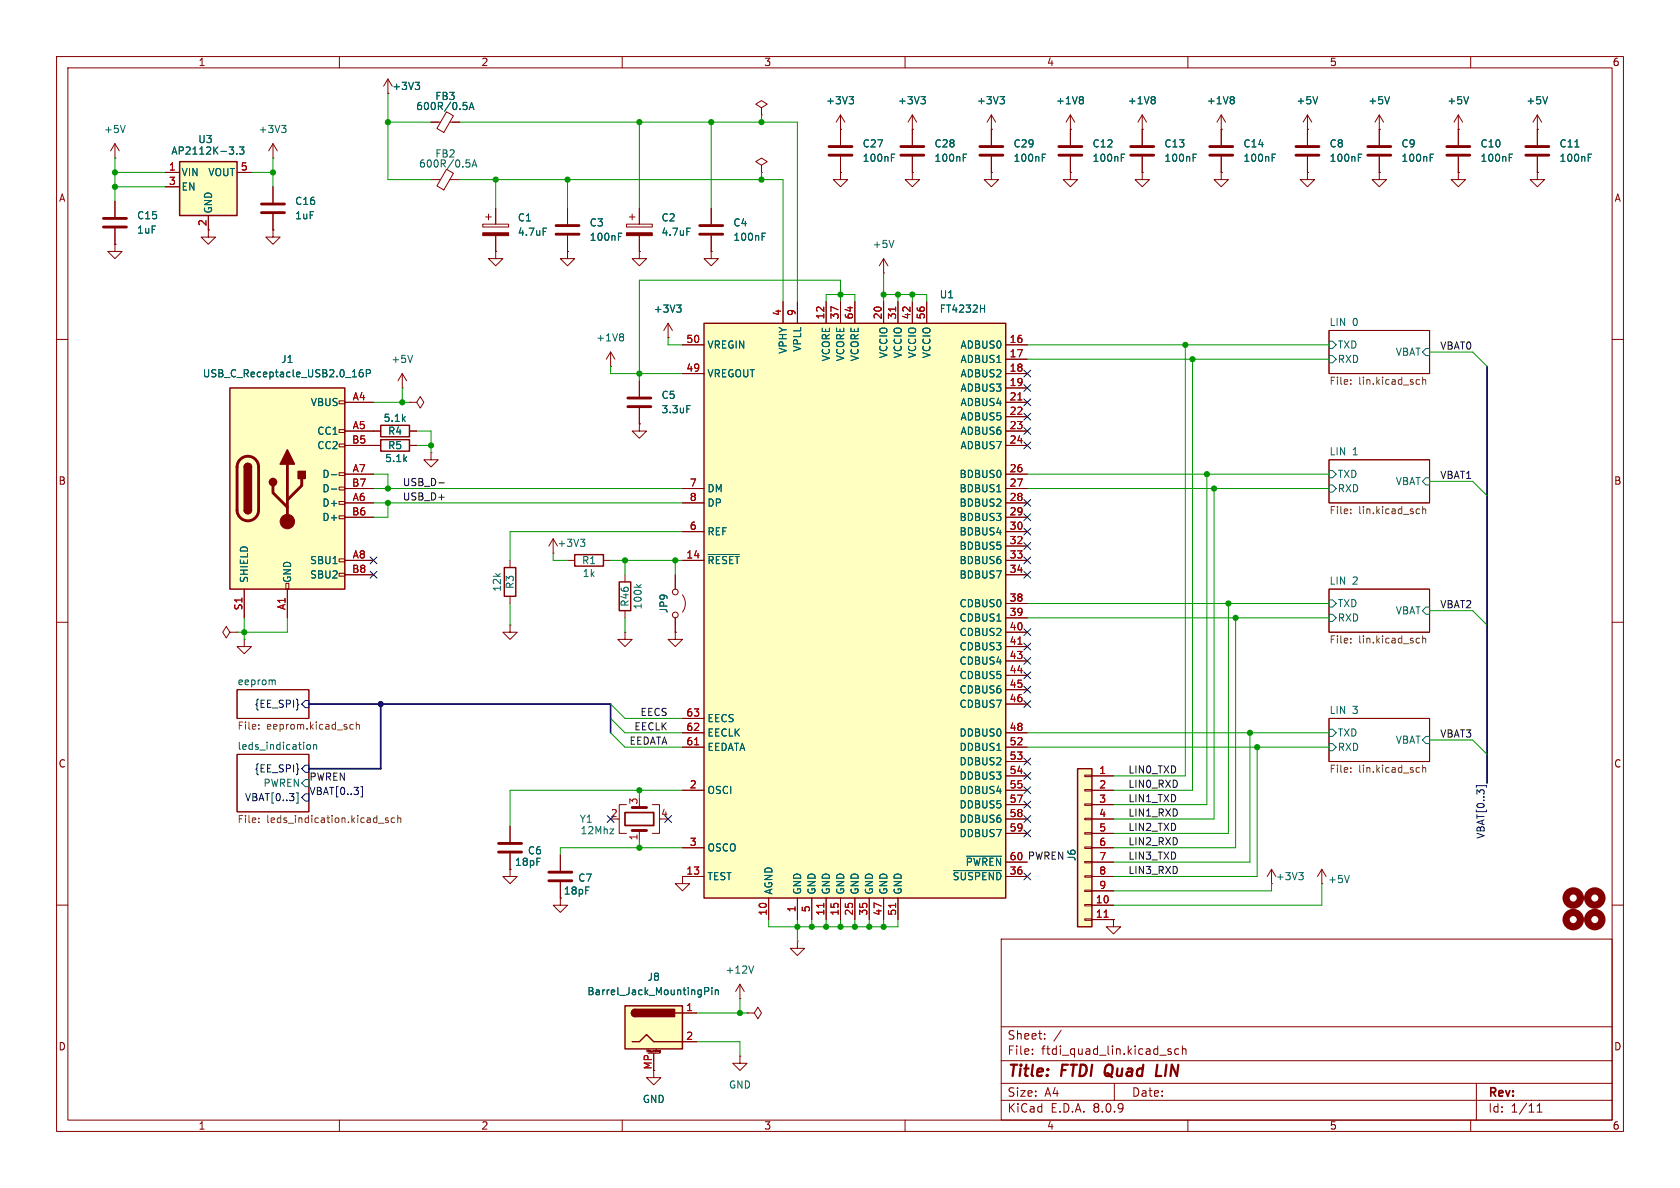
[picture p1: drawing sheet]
<svg xmlns="http://www.w3.org/2000/svg" width="297mm" height="210mm" viewBox="0 0 297 210" stroke-linecap="round" stroke-linejoin="round" font-family="sans-serif">
<g fill="none" stroke="#840000" stroke-width=".18">
<path d="M10 10h277v190h-277zM12 12h273v186h-273zM60 10v2M110 10v2M160 10v2M210 10v2M260 10v2M234.9 58.4h17.8v7.6h-17.8zM10 60h2M285 60h2M234.9 81.3h17.8v7.6h-17.8zM10 110h2"/>
<path d="M234.9 104.1h17.8v7.7h-17.8zM285 110h2M41.9 133.4h12.7v10.1h-12.7zM41.9 121.9h12.7v5.1h-12.7zM234.9 127h17.8v7.6h-17.8zM10 160h2M177 166h108v32h-108zM285 160h2M60 198v2M110 198v2M160 198v2M177 194.5h108"/>
<path d="M177 191.5h108M177 187.5h108M177 181.5h108M182.5 186.3v.1M182.5 185.5v.1M184.7 183.6v.1M184.7 182.8v.1M187.6 182.1l-1.3 2M197 191.5v3M207 185.5l-.3-.1-.2 .2v.2l.5 .2v.3h-.5M208.4 185.5l-.4-.1-.3 .3v.4l.1 .2h.6M209 185.5l.2-.1 .4 .1 .1 .9"/>
<path d="M209 184.9v1.5M210 198v2M260 198v2M261 191.5v6.5M271.7 196.6h.9M271.7 195.5l.5-.4v1.5"/>
</g>
<path d="M195.5 188.5a1.5 1.5 0 0 0 0 1.6M204.6 188.2l-.3 2h1" fill="none" stroke="#840000" stroke-width=".4"/>
<g fill="none" stroke="#006464" stroke-width=".18">
<path d="M234.9 62.9h.7l.6 .6-.6 .6h-.7zM234.9 60.3h.7l.6 .7-.6 .6h-.7zM252.1 61.6h.6v1.3h-.6l-.6-.7zM234.9 85.7h.7l.6 .7-.6 .6h-.7zM234.9 83.2h.7l.6 .6-.6 .7h-.7zM252.1 84.5h.6v1.2h-.6l-.6-.6zM234.9 108.6h.7l.6 .6-.6 .7h-.7zM234.9 106h.7l.6 .7-.6 .6h-.7zM252.1 107.3h.6v1.3h-.6l-.6-.6zM48.3 120.2l.4 .2v.6M54 137.8h.6v1.3h-.6l-.7-.7zM54.3 131.7l.2-.1 .3 .1 .1 .5-.1 .2-.3 .1-.2-.1z"/>
<path d="M55.4 131.7l.2-.1 .3 .1 .1 .8M55.4 131.6v.9M234.9 131.4h.7l.6 .7-.6 .6h-.7zM234.9 128.9h.7l.6 .6-.6 .7h-.7zM252.1 130.2h.6v1.2h-.6l-.6-.6z"/>
</g>
<g fill="none" stroke="#725600" stroke-width=".18">
<path d="M238.8 67.8v.1M238.8 67.2v.1M250.6 67.1l.4 .1M251 67.9h-.4M251.5 67.2l.2-.1 .3 .1v.7M251.5 66.7v1.2M238.8 90v.1M238.8 90.7v.1M250.6 90h.4M251 90.7l-.4 .1M251.5 89.5v1.3M251.5 90.1l.2-.1h.3v.8"/>
<path d="M238.8 112.9v.1M238.8 113.5v.2M250.6 112.8l.4 .1M251 113.6l-.4 .1M251.5 112.4v1.3M251.5 112.9l.2-.1 .3 .1v.8M45.8 128.1v.1M45.8 128.8v.1M62 128.8h.5M62 128.1h.5M63 128.2l.2-.1h.3v.8M63 127.6v1.3"/>
<path d="M238.8 135.7v.2M238.8 136.4v.1M250.6 135.7h.4M251 136.5h-.4M251.5 135.3v1.2M251.5 135.8l.2-.1h.3v.8M45.8 145.3v.1M45.8 144.6v.2M66.9 145.5h1M68.6 144.6h-.3l-.2 .2 .1 .1 .4 .2v.3h-.5M69.8 144.6h-.4l-.2 .2 .1 .6h.5M70.3 144.7l.2-.1h.3l.1 .8"/>
<path d="M70.3 144.1v1.3"/>
</g>
<path d="M54 135.3h.6v1.2h-.6l-.7-.6zM54 123.8h.6v1.3h-.6l-.7-.6zM52.4 140.2h.3v1.8h-.3M54 140.3h.6v1.3h-.6l-.7-.6z" fill="none" stroke="#000084" stroke-width=".18"/>
<path d="M190.5 135.9h2.5v27.9h-2.5z" fill="#ffffc2"/>
<g fill="none" stroke="#840000" stroke-width=".18">
<path d="M68.6 16.5h.1M68.6 14l-.8 1.2M68.6 14v2.5M68.6 14l.7 1.2M78.9 19.8l1.3 .7-1.7 2.9-1.3-.7zM76.2 21.6h1.7M76.2 31.8h1.7M78.9 29.9l1.3 .7-1.7 3-1.3-.7zM79.5 21.6h1.8M79.5 31.8h1.8M85.3 39.6h4.6v.5h-4.6zM85.9 38.4h1"/>
<path d="M86.4 37.8v1.1M87.6 36.8v2.8M100.3 36.8v2.8M87.6 41.7v2.8M100.3 44.5v1.2h1.3l-1.3 1.3-1.2-1.3h1.2M100.3 44.5h.1M100.3 41.7v2.8M107.9 64.8h.1M107.9 62.2l-.7 1.3M107.9 62.2v2.6M107.9 62.2l.8 1.3M191.8 139.6h1.2v.2h-1.2z"/>
<path d="M191.8 137h1.2v.3h-1.2zM193 137.2h3.8M193 139.7h3.8M191.8 159.9h1.2v.2h-1.2zM191.8 157.4h1.2v.2h-1.2zM191.8 154.8h1.2v.3h-1.2zM191.8 152.3h1.2v.2h-1.2zM191.8 149.7h1.2v.3h-1.2zM191.8 147.2h1.2v.2h-1.2zM191.8 144.7h1.2v.2h-1.2zM191.8 142.1h1.2v.3h-1.2zM193 142.2h3.8"/>
<path d="M193 144.8h3.8M193 147.3h3.8M193 149.9h3.8M193 152.4h3.8M193 154.9h3.8M193 157.5h3.8M224.8 156.2h.1M224.8 153.7l-.8 1.2M224.8 153.7v2.5M224.8 153.7l.8 1.2M132.1 179.1h1.2l.7-1 .6 1-.6 1-.7-1M132.1 179.1h.1"/>
<path d="M191.8 162.4h1.2v.3h-1.2zM193 160h3.8M193 162.6h3.8M196.8 162.6v1.2h1.3l-1.3 1.3-1.2-1.3h1.2M196.8 162.6h.1M115.6 189.2v1.3h1.2l-1.2 1.3-1.3-1.3h1.3"/>
</g>
<path d="M190.5 135.9h2.5v27.9h-2.5z" fill="none" stroke="#840000" stroke-width=".25"/>
<path d="M195.2 162.1h.7" fill="none" stroke="#a90000" stroke-width=".18"/>
<path d="M98.3 39.9h4.1M98.3 41.4h4.1" fill="none" stroke="#840000" stroke-width=".51"/>
<g fill="none" stroke="#006464" stroke-width=".18">
<path d="M73.4 14.5h.8l-.4 .5M73.9 15l.3 .3v.3l-.3 .2M81.9 18.1h.6M82.3 18.6l.3 .2v.3l-.3 .3M82.9 19.4l.5-1.3 .4 1.3M83.1 19h.6M82.4 28.3h.6M82.8 28.7l.3 .3v.3l-.3 .2M83.5 29.5l.4-1.2 .4 1.2M83.6 29.2h.6M96 40.3h.6M109.3 41.8h.5"/>
<path d="M109.3 41.2h.6M110 59l.2 .2-.2 .3 .2 .3v.2l-.2 .3M229.6 154.2h.8l-.4 .5M230.1 154.7l.3 .3v.3l-.3 .2"/>
</g>
<path d="M85.3 41.1h4.6v.6h-4.6z" fill="#840000" stroke="#840000" stroke-width=".18"/>
<path d="M124.5 57.2h53.3v101.6h-53.3z" fill="#ffffc2"/>
<path d="M124.5 57.2h53.3v101.6h-53.3z" fill="none" stroke="#840000" stroke-width=".25"/>
<g fill="none" stroke="#840000" stroke-width=".18">
<path d="M110.7 39.6h4.6v.5h-4.6zM111.3 38.4h1M111.8 37.8v1.1M113 36.8v2.8M113 44.5v1.2h1.3l-1.3 1.3-1.2-1.3h1.2M113 44.5h.1M113 41.7v2.8M118.1 59.7h.1M118.1 57.2l-.8 1.2M118.1 57.2v2.5M118.1 57.2l.8 1.2M138.4 53.3v3.9"/>
<path d="M141 53.3v3.9M146 53.3v3.9M148.6 53.3v3.9M151.1 53.3v3.9M156.2 53.3v3.9M158.7 53.3v3.9M161.3 53.3v3.9M163.8 53.3v3.9M120.6 61h3.9M120.6 66h3.9M177.8 61h3.8M177.8 63.5h3.8"/>
<path d="M177.8 66h3.8M177.8 68.6h3.8M177.8 71.1h3.8M177.8 73.7h3.8M177.8 76.2h3.8M177.8 78.7h3.8M120.6 99.1h3.9M120.6 86.4h3.9M120.6 88.9h3.9M120.6 94h3.9M177.8 99.1h3.8M177.8 83.8h3.8"/>
<path d="M177.8 86.4h3.8M177.8 88.9h3.8M177.8 91.4h3.8M177.8 94h3.8M177.8 96.5h3.8M110.5 111.8v1.2h1.3l-1.3 1.3-1.3-1.3h1.3M110.5 111.8h.1M119.4 111.8v1.2h1.2l-1.2 1.3-1.3-1.3h1.3M119.4 111.8h.1M177.8 101.6h3.8M177.8 106.7h3.8M177.8 109.2h3.8"/>
<path d="M177.8 111.8h3.8M177.8 114.3h3.8M177.8 116.8h3.8M177.8 119.4h3.8M120.6 139.7h3.9M120.6 129.5h3.9M120.6 132.1h3.9M120.6 127h3.9M177.8 139.7h3.8M177.8 121.9h3.8M177.8 124.5h3.8M177.8 129.5h3.8"/>
<path d="M177.8 132.1h3.8M177.8 134.6h3.8M177.8 137.2h3.8M90.2 153.7v1.2h1.2l-1.2 1.3-1.3-1.3h1.3M90.2 153.7h.1M90.2 146.1v2.7M90.2 150.9v2.8M99.1 158.8v1.2h1.2l-1.2 1.3-1.3-1.3h1.3M99.1 158.8h.1M99.1 151.1v2.8M99.1 156v2.8M120.6 154.9h3.9"/>
<path d="M120.6 149.9h3.9M135.9 158.8v3.8M141 158.8v3.8M143.5 158.8v3.8M146 158.8v3.8M148.6 158.8v3.8M151.1 158.8v3.8M153.7 158.8v3.8M156.2 158.8v3.8M158.7 158.8v3.8M177.8 154.9h3.8M177.8 142.2h3.8"/>
<path d="M177.8 144.8h3.8M177.8 147.3h3.8M177.8 152.4h3.8M233.7 156.2h.1M233.7 153.7l-.8 1.2M233.7 153.7v2.5M233.7 153.7l.7 1.2"/>
</g>
<path d="M158.3 54.3v.7M179.9 70.7h.8M179.9 113.9h.8M122.8 131.7h.7M145.6 159.7v.7M158.3 159.7v.7" fill="none" stroke="#a90000" stroke-width=".18"/>
<path d="M119.6 53.9h.8l-.4 .5M120.2 54.4l.2 .2v.3l-.2 .3M121.4 40.3h.6M173.3 54.5h.8M174.1 53.9v1.3M125.2 98h5.5M176.2 86.9h.7M168.5 153.9h8.6M170.8 151.4h6.3M238.5 154.8l-.4 1.2" fill="none" stroke="#006464" stroke-width=".18"/>
<circle cx="281.9" cy="158.7" r="1.27" fill="none" stroke="#840000" stroke-width="1.3"/>
<path d="M88.1 150.6h4.1M88.1 149.1h4.1M97 155.7h4.1M97 154.2h4.1" fill="none" stroke="#840000" stroke-width=".51"/>
<path d="M110.7 41.1h4.6v.6h-4.6z" fill="#840000" stroke="#840000" stroke-width=".18"/>
<path d="M110.5 177.8h10.1v7.6h-10.1z" fill="#ffffc2"/>
<path d="M110.5 177.8h10.1v7.6h-10.1zM112.3 178.4a.64 .64 0 0 0-.7 .7 .64 .64 0 0 0 .7 .6M119.4 179.1h1.2M111.8 184.2h1.2l1.3-1.3 1.3 1.3h5" fill="none" stroke="#840000" stroke-width=".25"/>
<g fill="#840000" stroke="#840000" stroke-width=".25">
<path d="M111.8 178.6l.5-.2v1.3a.63 .63 0 0 1-.6-.4 .63 .63 0 0 1 .1-.7z"/>
<path d="M112.3 178.4h7v1.3h-7z"/>
</g>
<g fill="none" stroke="#840000" stroke-width=".18">
<path d="M134.6 19.1l1-.7-1-.6-1 .6 1 .7v1.2M125.7 36.8v2.8M134.6 29.2l1-.6-1-.7-1 .7 1 .6v1.3M134.6 30.5h.1M134.6 20.3h.1M148.6 22.9h.1M148.6 30.5v1.3h1.3l-1.3 1.2-1.3-1.2h1.3M148.6 30.5h.1M148.6 20.3l-.8 1.3M148.6 20.3v5.4M148.6 27.7v2.8M148.6 20.3l.8 1.3"/>
<path d="M161.3 30.5v1.3h1.3l-1.3 1.2-1.3-1.2h1.3M161.3 30.5h.1M161.3 22.9h.1M161.3 20.3v5.4M161.3 27.7v2.8M161.3 20.3l-.8 1.3M161.3 20.3l.8 1.3M175.3 30.5v1.3h1.2l-1.2 1.2-1.3-1.2h1.3M175.3 30.5h.1M175.3 22.9h.1M175.3 20.3l-.8 1.3M175.3 20.3v5.4"/>
<path d="M175.3 27.7v2.8M175.3 20.3l.7 1.3M189.2 22.9h.1M189.2 30.5v1.3h1.3l-1.3 1.2-1.2-1.2h1.2M189.2 30.5h.1M189.2 20.3l-.7 1.3M189.2 20.3v5.4M189.2 27.7v2.8M189.2 20.3l.8 1.3M201.9 22.9h.1M201.9 30.5v1.3h1.3l-1.3 1.2-1.2-1.2h1.2M201.9 30.5h.1"/>
<path d="M201.9 20.3l-.7 1.3M201.9 20.3v5.4M201.9 27.7v2.8M201.9 20.3l.8 1.3M215.9 22.9h.1M215.9 30.5v1.3h1.3l-1.3 1.2-1.3-1.2h1.3M215.9 30.5h.1M215.9 20.3v5.4M215.9 27.7v2.8M215.9 20.3l-.8 1.3M215.9 20.3l.8 1.3M231.1 30.5v1.3h1.3l-1.3 1.2-1.2-1.2h1.2"/>
<path d="M231.1 30.5h.1M231.1 22.9h.1M231.1 20.3v5.4M231.1 27.7v2.8M231.1 20.3l-.7 1.3M231.1 20.3l.8 1.3M243.8 30.5v1.3h1.3l-1.3 1.2-1.2-1.2h1.2M243.8 30.5h.1M243.8 22.9h.1M243.8 20.3v5.4M243.8 27.7v2.8M243.8 20.3l-.7 1.3"/>
<path d="M243.8 20.3l.8 1.3M257.8 22.9h.1M257.8 30.5v1.3h1.3l-1.3 1.2-1.3-1.2h1.3M257.8 30.5h.1M257.8 20.3l-.8 1.3M257.8 20.3v5.4M257.8 27.7v2.8M257.8 20.3l.8 1.3M271.8 22.9h.1M271.8 30.5v1.3h1.2l-1.2 1.2-1.3-1.2h1.3M271.8 30.5h.1M271.8 20.3l-.8 1.3"/>
<path d="M271.8 20.3v5.4M271.8 27.7v2.8M271.8 20.3l.7 1.3M36.8 40.6v1.3h1.3l-1.3 1.3-1.2-1.3h1.2M87.6 44.5v1.2h1.3l-1.3 1.3-1.2-1.3h1.2M87.6 44.5h.1M125.7 44.5v1.2h1.3l-1.3 1.3-1.2-1.3h1.2M125.7 44.5h.1M125.7 41.7v2.8M156.2 48.3h.1M156.2 45.7l-.8 1.3M156.2 45.7v2.6"/>
<path d="M156.2 45.7l.8 1.3M97.8 97.8h.1M97.8 95.3l-.8 1.2M97.8 95.3v2.5M97.8 95.3l.8 1.2M40.6 111.8l-.6-1.1-.6 1.1 .6 1 .6-1h1.3M41.9 111.8h.1M43.2 113v1.3h1.2l-1.2 1.3-1.3-1.3h1.3M43.2 113h.1M90.2 110.5v1.3h1.2l-1.2 1.2-1.3-1.2h1.3M90.2 110.5h.1M120.6 154.9v1.3h1.3l-1.3 1.3-1.2-1.3h1.2"/>
<path d="M120.6 154.9h.1M120.6 179.1h2.6M130.8 176.5h.1M130.8 174l-.8 1.3M130.8 174v2.5M130.8 174l.8 1.3M141 166.4v1.2h1.2l-1.2 1.3-1.3-1.3h1.3M141 166.4h.1M114.4 186v-.4l.1 .3 .1-.3v.4M114.6 186.2h2M115.6 186.2v3M115.9 185.6v.3"/>
<path d="M116.1 185.6h.1M116.6 185.9v-.1l.2-.1-.1 .4M116.6 186.1h.1M116.6 185.9v.1M116.6 186h.2M116.7 186.1h.1M120.6 184.2h2.6M130.8 186.7v1.3h1.3l-1.3 1.2-1.3-1.2h1.3M130.8 186.7h.1"/>
</g>
<g fill="none" stroke="#006464" stroke-width=".18">
<path d="M150.1 17.1h.8l-.4 .5M150.6 17.6l.3 .2v.3l-.3 .3M162.8 17.1h.8l-.4 .5M163.3 17.6l.3 .2v.3l-.3 .3M176.8 17.1h.8l-.5 .5M177.3 17.6l.3 .2v.3l-.3 .3M191.3 17.1l.2 .2-.2 .3 .2 .3v.2l-.2 .3M204 17.1l.2 .2-.2 .3 .2 .3v.2l-.2 .3M218 17.1l.2 .2-.2 .3 .2 .3v.2l-.2 .3M233 17.1l-.5 1.3M245.7 17.1l-.5 1.3M259.6 17.1l-.4 1.3"/>
<path d="M273.6 17.1l-.4 1.3M157.6 27.9h.4M157.6 27.2h.6M170.3 27.9h.4M170.3 27.2h.6M184.3 27.9h.4M184.3 27.2h.6M198.2 27.9h.5M198.2 27.2h.6M210.9 27.9h.5M210.9 27.2h.6M224.9 27.9h.4"/>
<path d="M224.9 27.2h.6M240.1 27.9h.5M240.1 27.2h.6M252.8 27.9h.5M252.8 27.2h.6M266.8 27.9h.4M266.8 27.2h.6M278.4 26h.7M280.8 27.9h.4M280.8 27.2h.6M134.7 41.8h.5M134.7 41.2h.6"/>
<path d="M158 42.5l-.4 1.3M102.6 95.3h.8l-.4 .5M103.1 95.8l.3 .2v.3l-.3 .3M124.6 175.2h.6l.1-.2-.1-.3-.6-.1v1.2M125.9 174.6v.1M125.9 175v.8M126.5 175v.8M126.5 175.1l.1-.1 .3 .1 .1 .7M133.2 170.8l-.4 1.2"/>
</g>
<g fill="none" stroke="#840000" stroke-width="1.3">
<circle cx="278.1" cy="158.7" r="1.27"/>
<circle cx="278.1" cy="162.6" r="1.27"/>
<circle cx="281.9" cy="162.6" r="1.27"/>
</g>
<g fill="none" stroke="#840000" stroke-width=".51">
<path d="M123.7 39.9h4.1M146.6 27.4h4M146.6 25.9h4M159.3 27.4h4M159.3 25.9h4M173.2 27.4h4.1M173.2 25.9h4.1M187.2 27.4h4.1M187.2 25.9h4.1M199.9 27.4h4.1M199.9 25.9h4.1M213.9 27.4h4"/>
<path d="M213.9 25.9h4M229.1 27.4h4.1M229.1 25.9h4.1M241.8 27.4h4.1M241.8 25.9h4.1M255.8 27.4h4M255.8 25.9h4M269.7 27.4h4.1M269.7 25.9h4.1M123.7 41.4h4.1"/>
</g>
<path d="M31.7 28.6h10.2v9.5h-10.2z" fill="#ffffc2"/>
<path d="M31.7 28.6h10.2v9.5h-10.2z" fill="none" stroke="#840000" stroke-width=".25"/>
<g fill="none" stroke="#840000" stroke-width=".18">
<path d="M20.3 27.9h.1M20.3 25.4v2.5M20.3 35.6v2.8M20.3 25.4l-.7 1.3M20.3 25.4l.8 1.3M29.2 30.5h2.5M29.2 33h2.5M36.8 38.1v2.5M41.9 30.5h2.5M20.3 43.2v1.3h1.3l-1.3 1.2-1.3-1.2h1.3M20.3 43.2h.1M20.3 40.4v2.8"/>
<path d="M71.1 68.6h.1M71.1 66l-.7 1.3M71.1 66v2.6M71.1 66l.8 1.3M109.2 144.8h.3M110.7 142.2h-1.2v5.1h1.2M113 146.8v1.8M115.3 142.2h1.3v5.1h-1.3"/>
</g>
<path d="M22.1 22.2l-.4 1.2M40.5 26h.8l-.4 .5M41.2 26.6v.5M41.8 27.1v.1M42.3 26h.8l-.4 .5 .4 .1v.5l-.2 .1-.6-.1M72.9 62.8l-.4 1.3M107.8 146.5h.7l-.7 .9h.7" fill="none" stroke="#006464" stroke-width=".18"/>
<path d="M18.3 38.6h4.1M18.3 40.1h4.1M111.8 146.8h2.5M111.8 142.7h2.5" fill="none" stroke="#840000" stroke-width=".51"/>
<path d="M110.5 143.6h5.1v2.3h-5.1z" fill="none" stroke="#840000" stroke-width=".3"/>
<path d="M40.6 68.6h20.4v35.5h-20.4z" fill="#ffffc2"/>
<g fill="none" stroke="#840000" stroke-width=".18">
<path d="M68.6 16.5h.1M20.3 35.6v2.8M29.2 30.5h2.5M29.2 33h2.5M36.8 38.1v2.5M41.9 30.5h2.5M48.3 27.9h.1M48.3 25.4v2.5M48.3 33v2.8M48.3 37.8v2.8M48.3 25.4l-.8 1.3M48.3 25.4l.7 1.3"/>
<path d="M76.2 21.6h1.3M80 21.6h1.3M87.6 36.8v2.8M100.3 36.8v2.8M113 36.8v2.8M125.7 36.8v2.8M148.6 22.9h.1M148.6 30.5h.1M148.6 22.9v2.8M148.6 27.7v2.8M161.3 30.5h.1M161.3 22.9h.1"/>
<path d="M161.3 22.9v2.8M161.3 27.7v2.8M175.3 30.5h.1M175.3 22.9h.1M175.3 22.9v2.8M175.3 27.7v2.8M189.2 22.9h.1M189.2 30.5h.1M189.2 22.9v2.8M189.2 27.7v2.8M201.9 22.9h.1M201.9 30.5h.1"/>
<path d="M201.9 22.9v2.8M201.9 27.7v2.8M215.9 22.9h.1M215.9 30.5h.1M215.9 22.9v2.8M215.9 27.7v2.8M231.1 22.9h.1M231.1 30.5h.1M231.1 22.9v2.8M231.1 27.7v2.8M243.8 22.9h.1M243.8 30.5h.1"/>
<path d="M243.8 22.9v2.8M243.8 27.7v2.8M257.8 22.9h.1M257.8 30.5h.1M257.8 22.9v2.8M257.8 27.7v2.8M271.8 22.9h.1M271.8 30.5h.1M271.8 22.9v2.8M271.8 27.7v2.8M20.3 43.2h.1M20.3 40.4v2.8"/>
<path d="M48.3 40.6v1.3h1.2l-1.2 1.3-1.3-1.3h1.3M48.3 40.6h.1M87.6 44.5h.1M87.6 41.7v2.8M100.3 44.5h.1M100.3 41.7v2.8M113 44.5h.1M113 41.7v2.8M118.1 59.7h.1M125.7 44.5h.1M125.7 41.7v2.8M138.4 53.3v3.9"/>
<path d="M141 53.3v3.9M146 53.3v3.9M148.6 53.3v3.9M151.1 53.3v3.9M156.2 53.3v3.9M158.7 53.3v3.9M161.3 53.3v3.9M163.8 53.3v3.9M59.9 78.5h1.1v.5h-1.1zM59.9 75.9h1.1v.6h-1.1zM59.9 70.9h1.1v.5h-1.1zM61 71.1h5"/>
<path d="M61 76.2h6.3M61 78.7h6.3M72.4 71.1h1.3l.6-1 .6 1-.6 1-.6-1M72.4 71.1h.1M72.4 76.2h1.3M72.4 78.7h1.3M113 74.9v1.3h1.3l-1.3 1.3-1.2-1.3h1.2M113 74.9h.1M113 67.3v2.8M113 72.1v2.8M120.6 61h3.9M120.6 66h3.9"/>
<path d="M177.8 71.1h3.8M177.8 76.2h3.8M177.8 78.7h3.8M177.8 61h3.8M177.8 63.5h3.8M177.8 66h3.8M177.8 68.6h3.8M177.8 73.7h3.8M59.9 98.8h1.1v.5h-1.1zM59.9 91.2h1.1v.5h-1.1zM59.9 88.6h1.1v.6h-1.1zM59.9 86.1h1.1v.5h-1.1z"/>
<path d="M59.9 83.6h1.1v.5h-1.1zM61 88.9h5M61 83.8h5M61 99.1h5M61 91.4h5M61 86.4h5M76.2 80v1.3h1.3l-1.3 1.3-1.3-1.3h1.3M76.2 80h.1M90.2 99.1v1.2M100.3 99.1h1.3M106.7 99.1h1.2M120.6 88.9h3.9"/>
<path d="M120.6 99.1h3.9M120.6 86.4h3.9M120.6 94h3.9M177.8 88.9h3.8M177.8 83.8h3.8M177.8 99.1h3.8M177.8 91.4h3.8M177.8 86.4h3.8M177.8 94h3.8M177.8 96.5h3.8M43.2 104.1v5.1M50.5 103.1h.6v1h-.6z"/>
<path d="M50.8 104.1v5.1M59.9 101.3h1.1v.6h-1.1zM61 101.6h5M90.2 105.4v1.3M110.5 101.6v1.3M110.5 108v1.2M119.4 111.8h.1M119.4 101.6v2.5M119.4 109.2v2.6M120.6 105.2a2.54 2.54 0 0 1 0 3M177.8 101.6h3.8M177.8 106.7h3.8"/>
<path d="M177.8 109.2h3.8M177.8 111.8h3.8M177.8 114.3h3.8M177.8 116.8h3.8M177.8 119.4h3.8M120.6 139.7h3.9M120.6 129.5h3.9M120.6 132.1h3.9M120.6 127h3.9M177.8 137.2h3.8M177.8 139.7h3.8M177.8 121.9h3.8"/>
<path d="M177.8 124.5h3.8M177.8 129.5h3.8M177.8 132.1h3.8M177.8 134.6h3.8M193 137.2h3.8M193 139.7h3.8M90.2 153.7h.1M90.2 146.1v2.7M90.2 150.9v2.8M99.1 158.8h.1M99.1 151.1v2.8M99.1 156v2.8"/>
<path d="M120.6 154.9h.1M120.6 149.9h3.9M120.6 154.9h3.9M135.9 158.8v3.8M141 158.8v3.8M143.5 158.8v3.8M146 158.8v3.8M148.6 158.8v3.8M151.1 158.8v3.8M153.7 158.8v3.8M156.2 158.8v3.8M158.7 158.8v3.8"/>
<path d="M177.8 142.2h3.8M177.8 144.8h3.8M177.8 147.3h3.8M177.8 152.4h3.8M177.8 154.9h3.8M193 142.2h3.8M193 144.8h3.8M193 147.3h3.8M193 149.9h3.8M193 152.4h3.8M193 154.9h3.8M193 157.5h3.8"/>
<path d="M120.6 179.1h2.6M193 160h3.8M193 162.6h3.8M196.8 162.6h.1M115.6 186.2v3M120.6 184.2h2.6"/>
<circle cx="119.4" cy="108.7" r=".51"/>
<circle cx="119.4" cy="104.6" r=".51"/>
</g>
<path d="M40.6 68.6h20.4v35.5h-20.4zM67.3 77.7h5.1v2.1h-5.1zM67.3 75.2h5.1v2h-5.1zM43.2 90.2a.64 .64 0 0 0 .6 .6 .64 .64 0 0 0 .6-.6M43.2 82.6a.64 .64 0 0 1 .6-.7 .64 .64 0 0 1 .6 .7M101.6 98h5.1v2.1h-5.1zM89.2 100.3h2v5.1h-2zM109.5 102.9h2v5.1h-2z" fill="none" stroke="#840000" stroke-width=".25"/>
<path d="M46.2 37.6h4.1M46.2 36.1h4.1M111 71.9h4.1M111 70.4h4.1M42.5 81.2a1.9 1.9 0 0 1 2-.4 1.9 1.9 0 0 1 1.2 1.8v7.6a1.91 1.91 0 0 1-1.9 1.9 1.91 1.91 0 0 1-1.9-1.9v-7.8l.2-.6zM48.3 85.9v1.2l2.5 2.6M50.8 82v10.2M53.3 84.6v1.3l-2.5 2.5" fill="none" stroke="#840000" stroke-width=".51"/>
<g fill="#840000" stroke="#840000" stroke-width=".25">
<path d="M43.2 90.2h1.2a.64 .64 0 0 1-.6 .6 .64 .64 0 0 1-.6-.6z"/>
<path d="M43.2 82.6h1.2v7.6h-1.2z"/>
<path d="M43.4 82.1a.64 .64 0 0 1 .7-.1 .64 .64 0 0 1 .3 .6h-1.2z"/>
<path d="M50.8 79.5l1.3 2.5h-2.6z"/>
<path d="M52.7 83.3h1.3v1.3h-1.3z"/>
<circle cx="48.3" cy="85.2" r=".63"/>
</g>
<circle cx="50.8" cy="92.2" r="1.27" fill="#840000" stroke="#840000" stroke-width=".18"/>
<g fill="none" stroke="#006464" stroke-width=".18">
<path d="M73.4 14.5h.8l-.4 .5M73.9 15l.3 .3v.3l-.3 .2M81.9 18.1h.6M82.3 18.6l.3 .2v.3l-.3 .3M82.9 19.4l.5-1.3 .4 1.3M83.1 19h.6M150.1 17.1h.8l-.4 .5M150.6 17.6l.3 .2v.3l-.3 .3M162.8 17.1h.8l-.4 .5M163.3 17.6l.3 .2v.3l-.3 .3M176.8 17.1h.8l-.5 .5M177.3 17.6l.3 .2v.3l-.3 .3"/>
<path d="M191.3 17.1l.2 .2-.2 .3 .2 .3v.2l-.2 .3M204 17.1l.2 .2-.2 .3 .2 .3v.2l-.2 .3M218 17.1l.2 .2-.2 .3 .2 .3v.2l-.2 .3M233 17.1l-.5 1.3M245.7 17.1l-.5 1.3M259.6 17.1l-.4 1.3M273.6 17.1l-.4 1.3M40.5 26h.8l-.4 .5M41.2 26.6v.5M41.8 27.1v.1M42.3 26h.8l-.4 .5 .4 .1v.5l-.2 .1-.6-.1M49.8 22.2h.8l-.5 .5"/>
<path d="M50.3 22.7l.3 .2v.3l-.3 .2M157.6 27.2h.6M157.6 27.9h.4M170.3 27.2h.6M170.3 27.9h.4M184.3 27.2h.6M184.3 27.9h.4M198.2 27.2h.6M198.2 27.9h.5M210.9 27.2h.6M210.9 27.9h.5M224.9 27.2h.6"/>
<path d="M224.9 27.9h.4M240.1 27.2h.6M240.1 27.9h.5M252.8 27.2h.6M252.8 27.9h.5M266.8 27.2h.6M266.8 27.9h.4M278.4 26h.7M280.8 27.2h.6M280.8 27.9h.4M96 40.3h.6M109.3 41.8h.5"/>
<path d="M109.3 41.2h.6M119.6 53.9h.8l-.4 .5M120.2 54.4l.2 .2v.3l-.2 .3M121.4 40.3h.6M134.7 41.8h.5M134.7 41.2h.6M173.3 54.5h.8M174.1 53.9v1.3M64.1 65.3l-.4 .1a.86 .86 0 0 0 0 1.2l.5-.1v-.4l-.2-.3h-.3l-.2 .3M64.8 66h.6l.1-.2-.1-.3-.6-.2v1.3M121.4 71.7h.6M58.6 83.9h.9"/>
<path d="M58.6 86.5h.9M125.2 98h5.5M176.2 86.9h.7M112.5 103.3l.5 .5M113.4 103.3l-.5 .4M168.5 153.9h8.6M170.8 151.4h6.3M124.6 175.2h.6l.1-.2-.1-.3-.6-.1v1.2M125.9 174.6v.1M125.9 175v.8M126.5 175v.8M126.5 175.1l.1-.1 .3 .1 .1 .7"/>
</g>
<path d="M77.6 85.4h.9" fill="none" stroke="#0f0f0f" stroke-width=".18"/>
<g fill="none" stroke="#000084" stroke-width=".18">
<path d="M181 65.4l1.2 1.2M181 68l1.2 1.2M181 73.1l1.2 1.2M181 78.1l1.2 1.2M181 70.5l1.2 1.2M181 75.6l1.2 1.2M182.2 65.4l-1.2 1.2M182.2 68l-1.2 1.2M182.2 73.1l-1.2 1.2M182.2 78.1l-1.2 1.2M182.2 70.5l-1.2 1.2M182.2 75.6l-1.2 1.2"/>
<path d="M65.4 98.5l1.2 1.2M66.6 98.5l-1.2 1.2M181 95.9l1.2 1.2M181 88.3l1.2 1.2M181 90.8l1.2 1.2M181 98.5l1.2 1.2M181 93.4l1.2 1.2M182.2 95.9l-1.2 1.2M182.2 88.3l-1.2 1.2M182.2 90.8l-1.2 1.2M182.2 98.5l-1.2 1.2M182.2 93.4l-1.2 1.2"/>
<path d="M65.4 101l1.2 1.2M66.6 101l-1.2 1.2M181 101l1.2 1.2M181 113.7l1.2 1.2M181 116.2l1.2 1.2M181 118.8l1.2 1.2M181 111.2l1.2 1.2M182.2 101l-1.2 1.2M182.2 113.7l-1.2 1.2M182.2 116.2l-1.2 1.2M182.2 118.8l-1.2 1.2M182.2 111.2l-1.2 1.2"/>
<path d="M63.8 139.1h.3v1.8h-.3M181 136.6l1.2 1.2M181 134l1.2 1.2M181 123.9l1.2 1.2M181 139.1l1.2 1.2M181 121.3l1.2 1.2M182.2 136.6l-1.2 1.2M182.2 134l-1.2 1.2M182.2 123.9l-1.2 1.2M182.2 139.1l-1.2 1.2M182.2 121.3l-1.2 1.2M261 139.2v-.3h1.8v.3"/>
<path d="M107.3 144.2l1.3 1.2M108.6 144.2l-1.3 1.2M117.5 144.2l1.2 1.2M118.7 144.2l-1.2 1.2M181 144.2l1.2 1.2M181 141.6l1.2 1.2M181 146.7l1.2 1.2M181 154.3l1.2 1.2M182.2 144.2l-1.2 1.2M182.2 141.6l-1.2 1.2M182.2 146.7l-1.2 1.2M182.2 154.3l-1.2 1.2"/>
</g>
<path d="M262.9 64.8v73.6M54.6 124.5h53.3v5M67.3 124.5v11.4h-12.7" fill="none" stroke="#000084" stroke-width=".3"/>
<g fill="none" stroke="#009600" stroke-width=".18">
<path d="M68.6 16.5v15.3h7.6M20.3 27.9v7.7M20.3 30.5h8.9M20.3 33h8.9M44.4 30.5h3.9M48.3 27.9v5.1M68.6 21.6h7.6M81.3 31.8h57.1v21.5M81.3 21.6h59.7v31.7M87.6 31.8v5M100.3 31.8v5M113 21.6v15.2"/>
<path d="M125.7 21.6v15.2M134.6 20.3v1.3M134.6 30.5v1.3M118.1 59.7v1.3h2.5M146 53.3v-1.2h5.1v1.2M148.6 53.3v-3.8h-35.6v17.8M156.2 48.3v5M156.2 52.1h7.6v1.2M158.7 52.1v1.2M161.3 52.1v1.2M66 71.1h6.4M71.1 68.6v2.5"/>
<path d="M73.7 76.2h2.5v3.8M73.7 78.7h2.5M107.9 64.8v1.2h12.7M181.6 63.5h53.3M181.6 61h53.3M209.5 61v76.2h-12.7M210.8 63.5v76.2h-14M252.7 62.2h7.6l2.6 2.6M66 83.8h2.6v2.6M66 86.4h54.6M66 88.9h54.6M68.6 88.9v2.5h-2.6"/>
<path d="M97.8 97.8v1.3h2.5M107.9 99.1h12.7M110.5 99.1v2.5M119.4 99.1v2.5M120.6 94h-30.4v5.1M181.6 83.8h53.3M181.6 86.4h53.3M213.4 83.8v58.4h-16.6M214.6 86.4v58.4h-17.8M252.7 85.1h7.6l2.6 2.5M43.2 109.2v3.8M50.8 109.2v2.6h-8.9"/>
<path d="M90.2 106.7v3.8M110.5 109.2v2.6M181.6 109.2h53.3M181.6 106.7h53.3M217.2 106.7v40.6h-20.4M218.4 109.2v40.7h-21.6M252.7 108h7.6l2.6 2.5M107.9 129.5l2.6 2.6h10.1M107.9 127l2.6 2.5h10.1M107.9 124.5l2.6 2.5h10.1M113 139.7v1.3M120.6 139.7h-30.4v6.4"/>
<path d="M181.6 132.1h53.3M181.6 129.5h53.3M221 129.5v22.9h-24.2M222.2 132.1v22.8h-25.4M252.7 130.8h7.6l2.6 2.6M113 148.6v1.3M120.6 149.9h-21.5v1.2M224.8 156.2v1.3h-28M233.7 156.2v3.8h-36.9M123.2 179.1h8.9M130.8 176.5v2.6M135.9 162.6v1.2h22.8v-1.2"/>
<path d="M141 162.6v3.8M143.5 162.6v1.2M146 162.6v1.2M148.6 162.6v1.2M151.1 162.6v1.2M153.7 162.6v1.2M156.2 162.6v1.2M123.2 184.2h7.6v2.5"/>
</g>
<path d="M158.3 54.3v.7M179.9 70.7h.8M179.9 113.9h.8M122.8 131.7h.7M145.6 159.7v.7M158.3 159.7v.7M195.2 162.1h.7" fill="none" stroke="#a90000" stroke-width=".18"/>
<g fill="#009600" stroke="#009600" stroke-width=".18">
<circle cx="119.4" cy="99.1" r=".46"/>
<circle cx="110.5" cy="99.1" r=".46"/>
<circle cx="48.3" cy="30.5" r=".46"/>
<circle cx="68.6" cy="21.6" r=".46"/>
<circle cx="71.1" cy="71.1" r=".46"/>
<circle cx="76.2" cy="78.7" r=".46"/>
<circle cx="20.3" cy="30.5" r=".46"/>
<circle cx="20.3" cy="33" r=".46"/>
<circle cx="68.6" cy="86.4" r=".46"/>
<circle cx="68.6" cy="88.9" r=".46"/>
<circle cx="113" cy="139.7" r=".46"/>
<circle cx="134.6" cy="31.8" r=".46"/>
<circle cx="125.7" cy="21.6" r=".46"/>
<circle cx="134.6" cy="21.6" r=".46"/>
<circle cx="148.6" cy="52.1" r=".46"/>
<circle cx="43.2" cy="111.8" r=".46"/>
<circle cx="113" cy="149.9" r=".46"/>
<circle cx="146" cy="163.8" r=".46"/>
<circle cx="143.5" cy="163.8" r=".46"/>
<circle cx="141" cy="163.8" r=".46"/>
<circle cx="148.6" cy="163.8" r=".46"/>
<circle cx="130.8" cy="179.1" r=".46"/>
<circle cx="100.3" cy="31.8" r=".46"/>
<circle cx="113" cy="21.6" r=".46"/>
<circle cx="87.6" cy="31.8" r=".46"/>
<circle cx="113" cy="66" r=".46"/>
<circle cx="153.7" cy="163.8" r=".46"/>
<circle cx="151.1" cy="163.8" r=".46"/>
<circle cx="221" cy="129.5" r=".46"/>
<circle cx="222.2" cy="132.1" r=".46"/>
<circle cx="156.2" cy="163.8" r=".46"/>
<circle cx="213.4" cy="83.8" r=".46"/>
<circle cx="214.6" cy="86.4" r=".46"/>
<circle cx="161.3" cy="52.1" r=".46"/>
<circle cx="158.7" cy="52.1" r=".46"/>
<circle cx="156.2" cy="52.1" r=".46"/>
<circle cx="217.2" cy="106.7" r=".46"/>
<circle cx="218.4" cy="109.2" r=".46"/>
<circle cx="210.8" cy="63.5" r=".46"/>
<circle cx="209.5" cy="61" r=".46"/>
</g>
<circle cx="67.3" cy="124.5" r=".46" fill="#000084" stroke="#000084" stroke-width=".18"/>
<g font-size="2.8" fill="#840000">
<text x="178" y="190.9">Title:</text>
<text x="187.7" y="190.9">FTDI</text>
<text x="196.2" y="190.9">Quad</text>
<text x="206" y="190.9">LIN</text>
</g>
<g font-size="2.1" fill="#840000">
<text x="178" y="184">Sheet:</text>
<text x="178" y="186.7">File:</text>
<text x="184.1" y="186.7">ftdi_quad_lin.kicad_sch</text>
<text x="178" y="196.9">KiCad</text>
<text x="178" y="194.1">Size:</text>
<text x="184.7" y="194.1">A4</text>
<text x="185.7" y="196.9">E.D.A.</text>
<text x="193.3" y="196.9">8.0.9</text>
<text x="200" y="194.1">Date:</text>
<text x="263" y="194.3">Rev:</text>
<text x="263" y="196.9">Id:</text>
<text x="267.1" y="196.9">1/11</text>
</g>
<g font-size="1.8" fill="#840000">
<text x="35" y="11.9">1</text>
<text x="85" y="11.9">2</text>
<text x="135" y="11.9">3</text>
<text x="185" y="11.9">4</text>
<text x="235" y="11.9">5</text>
<text x="285" y="11.9">6</text>
<text x="10.3" y="35.9">A</text>
<text x="285.3" y="35.9">A</text>
<text x="10.3" y="85.9">B</text>
<text x="285.3" y="85.9">B</text>
<text x="10.3" y="135.9">C</text>
<text x="285.3" y="135.9">C</text>
<text x="10.3" y="185.9">D</text>
<text x="285.3" y="185.9">D</text>
<text x="115.3" y="189.2" transform="rotate(-90 115.3 189.2)">MP</text>
<text x="35" y="199.9">1</text>
<text x="85" y="199.9">2</text>
<text x="135" y="199.9">3</text>
<text x="185" y="199.9">4</text>
<text x="235" y="199.9">5</text>
<text x="285" y="199.9">6</text>
</g>
<g font-size="1.8" fill="#006464">
<text x="69.2" y="16.1">+3V3</text>
<text x="76.9" y="17.9">FB3</text>
<text x="18.3" y="23.7">+5V</text>
<text x="45.6" y="23.7">+3V3</text>
<text x="73.5" y="19.7">600R/0.5A</text>
<text x="145.9" y="18.6">+3V3</text>
<text x="158.6" y="18.6">+3V3</text>
<text x="172.6" y="18.6">+3V3</text>
<text x="186.6" y="18.6">+1V8</text>
<text x="199.3" y="18.6">+1V8</text>
<text x="213.3" y="18.6">+1V8</text>
<text x="229.1" y="18.6">+5V</text>
<text x="241.8" y="18.6">+5V</text>
<text x="255.8" y="18.6">+5V</text>
<text x="269.7" y="18.6">+5V</text>
<text x="30.2" y="27.5">AP2112K-3.3</text>
<text x="35" y="25.5">U3</text>
<text x="74" y="29.8">600R/0.5A</text>
<text x="76.9" y="28">FB2</text>
<text x="152.4" y="28.8">100nF</text>
<text x="152.4" y="26.3">C27</text>
<text x="165.1" y="28.8">100nF</text>
<text x="165.1" y="26.3">C28</text>
<text x="179.1" y="28.8">100nF</text>
<text x="179.1" y="26.3">C29</text>
<text x="193" y="28.8">100nF</text>
<text x="193" y="26.3">C12</text>
<text x="205.7" y="28.8">100nF</text>
<text x="205.7" y="26.3">C13</text>
<text x="219.7" y="28.8">100nF</text>
<text x="219.7" y="26.3">C14</text>
<text x="235" y="26.3">C8</text>
<text x="235" y="28.8">100nF</text>
<text x="247.7" y="26.3">C9</text>
<text x="247.7" y="28.8">100nF</text>
<text x="261.6" y="28.8">100nF</text>
<text x="261.6" y="26.3">C10</text>
<text x="275.6" y="28.8">100nF</text>
<text x="275.6" y="26.3">C11</text>
<text x="32" y="31.3">VIN</text>
<text x="32" y="33.9">EN</text>
<text x="36.7" y="31.3">VOUT</text>
<text x="24.1" y="41.5">1uF</text>
<text x="24.1" y="39">C15</text>
<text x="37.7" y="37.8" transform="rotate(-90 37.7 37.8)">GND</text>
<text x="52.1" y="39">1uF</text>
<text x="52.1" y="36.4">C16</text>
<text x="91.4" y="39.3">C1</text>
<text x="91.4" y="41.9">4.7uF</text>
<text x="104.1" y="40.2">C3</text>
<text x="116.8" y="39.3">C2</text>
<text x="116.8" y="41.9">4.7uF</text>
<text x="129.5" y="40.2">C4</text>
<text x="104.1" y="42.8">100nF</text>
<text x="129.5" y="42.8">100nF</text>
<text x="154.2" y="44">+5V</text>
<text x="166" y="52.9">U1</text>
<text x="115.5" y="55.5">+3V3</text>
<text x="166" y="55.5">FT4232H</text>
<text x="234.9" y="57.7">LIN</text>
<text x="239.1" y="57.7">0</text>
<text x="49.6" y="64.4">J1</text>
<text x="69.1" y="64.4">+5V</text>
<text x="105.3" y="60.6">+1V8</text>
<text x="125" y="61.8">VREGIN</text>
<text x="139.3" y="62.6" transform="rotate(-90 139.3 62.6)">VPHY</text>
<text x="141.8" y="62.3" transform="rotate(-90 141.8 62.3)">VPLL</text>
<text x="146.9" y="64" transform="rotate(-90 146.9 64)">VCORE</text>
<text x="149.5" y="64" transform="rotate(-90 149.5 64)">VCORE</text>
<text x="152" y="64" transform="rotate(-90 152 64)">VCORE</text>
<text x="157.1" y="63.4" transform="rotate(-90 157.1 63.4)">VCCIO</text>
<text x="159.6" y="63.4" transform="rotate(-90 159.6 63.4)">VCCIO</text>
<text x="162.2" y="63.4" transform="rotate(-90 162.2 63.4)">VCCIO</text>
<text x="164.7" y="63.4" transform="rotate(-90 164.7 63.4)">VCCIO</text>
<text x="169.7" y="61.8">ADBUS0</text>
<text x="169.7" y="64.4">ADBUS1</text>
<text x="236.4" y="64.4">RXD</text>
<text x="236.4" y="61.8">TXD</text>
<text x="246.7" y="63.1">VBAT</text>
<text x="35.8" y="66.9">USB_C_Receptacle_USB2.0_16P</text>
<text x="54.8" y="72">VBUS</text>
<text x="116.8" y="70.7">C5</text>
<text x="125" y="66.9">VREGOUT</text>
<text x="169.7" y="66.9">ADBUS2</text>
<text x="169.7" y="69.4">ADBUS3</text>
<text x="169.7" y="72">ADBUS4</text>
<text x="56" y="77.1">CC1</text>
<text x="67.7" y="74.8">5.1k</text>
<text x="68.5" y="77.1">R4</text>
<text x="116.8" y="73.3">3.3uF</text>
<text x="169.7" y="74.5">ADBUS5</text>
<text x="169.7" y="77.1">ADBUS6</text>
<text x="56" y="79.6">CC2</text>
<text x="68" y="81.9">5.1k</text>
<text x="68.5" y="79.6">R5</text>
<text x="169.7" y="79.6">ADBUS7</text>
<text x="234.9" y="80.6">LIN</text>
<text x="239.1" y="80.6">1</text>
<text x="56.9" y="89.8">D+</text>
<text x="56.9" y="84.7">D-</text>
<text x="56.9" y="87.2">D-</text>
<text x="125" y="87.2">DM</text>
<text x="125" y="89.8">DP</text>
<text x="169.5" y="84.7">BDBUS0</text>
<text x="169.5" y="87.2">BDBUS1</text>
<text x="169.5" y="89.8">BDBUS2</text>
<text x="236.4" y="87.2">RXD</text>
<text x="236.4" y="84.7">TXD</text>
<text x="246.7" y="86">VBAT</text>
<text x="56.9" y="92.3">D+</text>
<text x="125" y="94.8">REF</text>
<text x="169.5" y="92.3">BDBUS3</text>
<text x="169.5" y="94.8">BDBUS4</text>
<text x="54.7" y="99.9">SBU1</text>
<text x="98.5" y="96.9">+3V3</text>
<text x="102.8" y="99.9">R1</text>
<text x="125" y="99.9">~{RESET}</text>
<text x="169.5" y="97.4">BDBUS5</text>
<text x="169.5" y="99.9">BDBUS6</text>
<text x="44" y="103.1" transform="rotate(-90 44 103.1)">SHIELD</text>
<text x="51.7" y="103.1" transform="rotate(-90 51.7 103.1)">GND</text>
<text x="54.7" y="102.5">SBU2</text>
<text x="88.7" y="104.7" transform="rotate(-90 88.7 104.7)">12k</text>
<text x="91" y="104.2" transform="rotate(-90 91 104.2)">R3</text>
<text x="102.9" y="102.2">1k</text>
<text x="111.4" y="107.4" transform="rotate(-90 111.4 107.4)">R46</text>
<text x="113.6" y="107.8" transform="rotate(-90 113.6 107.8)">100k</text>
<text x="169.5" y="102.5">BDBUS7</text>
<text x="169.5" y="107.5">CDBUS0</text>
<text x="234.9" y="103.4">LIN</text>
<text x="236.4" y="107.5">TXD</text>
<text x="239.1" y="103.4">2</text>
<text x="118.2" y="108.5" transform="rotate(-90 118.2 108.5)">JP9</text>
<text x="169.5" y="110.1">CDBUS1</text>
<text x="169.5" y="112.6">CDBUS2</text>
<text x="236.4" y="110.1">RXD</text>
<text x="246.7" y="108.8">VBAT</text>
<text x="169.5" y="115.2">CDBUS3</text>
<text x="169.5" y="117.7">CDBUS4</text>
<text x="41.9" y="121.2">eeprom</text>
<text x="169.5" y="120.2">CDBUS5</text>
<text x="169.5" y="122.8">CDBUS6</text>
<text x="169.5" y="125.3">CDBUS7</text>
<text x="125" y="130.4">EECLK</text>
<text x="125" y="127.9">EECS</text>
<text x="169.5" y="130.4">DDBUS0</text>
<text x="234.9" y="126.3">LIN</text>
<text x="236.4" y="130.4">TXD</text>
<text x="239.1" y="126.3">3</text>
<text x="246.7" y="131.7">VBAT</text>
<text x="41.9" y="132.6">leds_indication</text>
<text x="125" y="132.9">EEDATA</text>
<text x="169.5" y="132.9">DDBUS1</text>
<text x="169.5" y="135.5">DDBUS2</text>
<text x="236.4" y="132.9">RXD</text>
<text x="46.5" y="139.3">PWREN</text>
<text x="125" y="140.6">OSCI</text>
<text x="169.5" y="138">DDBUS3</text>
<text x="169.5" y="140.6">DDBUS4</text>
<text x="169.5" y="143.1">DDBUS5</text>
<text x="102.4" y="145.6">Y1</text>
<text x="102.5" y="147.7">12Mhz</text>
<text x="169.5" y="145.6">DDBUS6</text>
<text x="169.5" y="148.2">DDBUS7</text>
<text x="90.9" y="153.3">18pF</text>
<text x="93.2" y="151.2">C6</text>
<text x="125" y="155.8">TEST</text>
<text x="125" y="150.7">OSCO</text>
<text x="168.3" y="155.8">~{SUSPEND}</text>
<text x="170.6" y="153.3">~{PWREN}</text>
<text x="190.3" y="152.3" transform="rotate(-90 190.3 152.3)">J6</text>
<text x="225.5" y="155.8">+3V3</text>
<text x="99.6" y="158.3">18pF</text>
<text x="102.1" y="156.1">C7</text>
<text x="136.8" y="158.2" transform="rotate(-90 136.8 158.2)">AGND</text>
<text x="141.8" y="158.2" transform="rotate(-90 141.8 158.2)">GND</text>
<text x="144.4" y="158.2" transform="rotate(-90 144.4 158.2)">GND</text>
<text x="146.9" y="158.2" transform="rotate(-90 146.9 158.2)">GND</text>
<text x="149.5" y="158.2" transform="rotate(-90 149.5 158.2)">GND</text>
<text x="152" y="158.2" transform="rotate(-90 152 158.2)">GND</text>
<text x="154.5" y="158.2" transform="rotate(-90 154.5 158.2)">GND</text>
<text x="157.1" y="158.2" transform="rotate(-90 157.1 158.2)">GND</text>
<text x="159.6" y="158.2" transform="rotate(-90 159.6 158.2)">GND</text>
<text x="234.7" y="156.3">+5V</text>
<text x="114.4" y="173.6">J8</text>
<text x="128.2" y="172.3">+12V</text>
<text x="103.7" y="176.1">Barrel_Jack_MountingPin</text>
<text x="113.5" y="195.2">GND</text>
<text x="128.8" y="192.6">GND</text>
</g>
<g font-size="1.8" fill="#a90000">
<text x="29.8" y="30.2">1</text>
<text x="29.8" y="32.8">3</text>
<text x="42.5" y="30.2">5</text>
<text x="36.6" y="40.1" transform="rotate(-90 36.6 40.1)">2</text>
<text x="138.2" y="56" transform="rotate(-90 138.2 56)">4</text>
<text x="140.7" y="56" transform="rotate(-90 140.7 56)">9</text>
<text x="145.8" y="56.6" transform="rotate(-90 145.8 56.6)">12</text>
<text x="148.3" y="56.6" transform="rotate(-90 148.3 56.6)">37</text>
<text x="150.9" y="56.6" transform="rotate(-90 150.9 56.6)">64</text>
<text x="156" y="56.6" transform="rotate(-90 156 56.6)">20</text>
<text x="158.5" y="56.6" transform="rotate(-90 158.5 56.6)">31</text>
<text x="161" y="56.6" transform="rotate(-90 161 56.6)">42</text>
<text x="163.6" y="56.6" transform="rotate(-90 163.6 56.6)">56</text>
<text x="121.2" y="65.8">49</text>
<text x="121.2" y="60.7">50</text>
<text x="178.4" y="60.7">16</text>
<text x="178.4" y="63.2">17</text>
<text x="178.4" y="65.8">18</text>
<text x="62.2" y="70.9">A4</text>
<text x="178.4" y="68.3">19</text>
<text x="178.4" y="70.9">21</text>
<text x="62.2" y="75.9">A5</text>
<text x="178.4" y="73.4">22</text>
<text x="178.4" y="75.9">23</text>
<text x="62.2" y="78.5">B5</text>
<text x="62.2" y="83.6">A7</text>
<text x="178.4" y="78.5">24</text>
<text x="178.4" y="83.6">26</text>
<text x="62.2" y="86.1">B7</text>
<text x="62.2" y="88.6">A6</text>
<text x="121.8" y="86.1">7</text>
<text x="121.8" y="88.6">8</text>
<text x="178.4" y="86.1">27</text>
<text x="178.4" y="88.6">28</text>
<text x="62.2" y="91.2">B6</text>
<text x="121.8" y="93.7">6</text>
<text x="178.4" y="91.2">29</text>
<text x="178.4" y="93.7">30</text>
<text x="62.2" y="101.3">B8</text>
<text x="62.2" y="98.8">A8</text>
<text x="121.2" y="98.8">14</text>
<text x="178.4" y="96.3">32</text>
<text x="178.4" y="98.8">33</text>
<text x="178.4" y="101.3">34</text>
<text x="42.9" y="108" transform="rotate(-90 42.9 108)">S1</text>
<text x="50.5" y="107.9" transform="rotate(-90 50.5 107.9)">A1</text>
<text x="178.4" y="106.4">38</text>
<text x="178.4" y="109">39</text>
<text x="178.4" y="111.5">40</text>
<text x="178.4" y="114">41</text>
<text x="178.4" y="116.6">43</text>
<text x="178.4" y="119.1">44</text>
<text x="178.4" y="121.7">45</text>
<text x="178.4" y="124.2">46</text>
<text x="121.2" y="131.8">61</text>
<text x="121.2" y="129.3">62</text>
<text x="121.2" y="126.7">63</text>
<text x="178.4" y="129.3">48</text>
<text x="178.4" y="131.8">52</text>
<text x="178.4" y="134.4">53</text>
<text x="178.4" y="136.9">54</text>
<text x="194.2" y="136.9">1</text>
<text x="112.8" y="142.3" transform="rotate(-90 112.8 142.3)">3</text>
<text x="121.8" y="139.4">2</text>
<text x="178.4" y="139.4">55</text>
<text x="178.4" y="142">57</text>
<text x="194.2" y="139.4">2</text>
<text x="194.2" y="142">3</text>
<text x="107.9" y="144.5">2</text>
<text x="112.8" y="148.7" transform="rotate(-90 112.8 148.7)">1</text>
<text x="116.8" y="144.5">4</text>
<text x="121.8" y="149.6">3</text>
<text x="178.4" y="144.5">58</text>
<text x="178.4" y="147.1">59</text>
<text x="194.2" y="144.5">4</text>
<text x="194.2" y="147.1">5</text>
<text x="194.2" y="149.6">6</text>
<text x="121.2" y="154.7">13</text>
<text x="178.4" y="154.7">36</text>
<text x="178.4" y="152.1">60</text>
<text x="194.2" y="152.1">7</text>
<text x="194.2" y="154.7">8</text>
<text x="135.6" y="162" transform="rotate(-90 135.6 162)">10</text>
<text x="140.7" y="161.4" transform="rotate(-90 140.7 161.4)">1</text>
<text x="143.3" y="161.4" transform="rotate(-90 143.3 161.4)">5</text>
<text x="145.8" y="162" transform="rotate(-90 145.8 162)">11</text>
<text x="148.3" y="162" transform="rotate(-90 148.3 162)">15</text>
<text x="150.9" y="162" transform="rotate(-90 150.9 162)">25</text>
<text x="153.4" y="162" transform="rotate(-90 153.4 162)">35</text>
<text x="156" y="162" transform="rotate(-90 156 162)">47</text>
<text x="158.5" y="162" transform="rotate(-90 158.5 162)">51</text>
<text x="193.6" y="159.8">10</text>
<text x="194.2" y="157.2">9</text>
<text x="193.6" y="162.3">11</text>
<text x="121.2" y="178.8">1</text>
<text x="121.2" y="183.9">2</text>
</g>
<g font-size="1.8" fill="#0f0f0f">
<text x="254.5" y="61.9">VBAT0</text>
<text x="71.1" y="86">USB_D-</text>
<text x="71.1" y="88.6">USB_D+</text>
<text x="254.5" y="84.7">VBAT1</text>
<text x="254.5" y="107.6">VBAT2</text>
<text x="111.2" y="131.7">EEDATA</text>
<text x="112" y="129.2">EECLK</text>
<text x="113.1" y="126.7">EECS</text>
<text x="254.5" y="130.5">VBAT3</text>
<text x="199.4" y="136.8">LIN0_TXD</text>
<text x="54.6" y="138.1">PWREN</text>
<text x="199.4" y="141.9">LIN1_TXD</text>
<text x="199.4" y="139.4">LIN0_RXD</text>
<text x="199.4" y="144.4">LIN1_RXD</text>
<text x="199.4" y="147">LIN2_TXD</text>
<text x="199.4" y="149.5">LIN2_RXD</text>
<text x="181.6" y="152.1">PWREN</text>
<text x="199.4" y="154.6">LIN3_RXD</text>
<text x="199.4" y="152.1">LIN3_TXD</text>
</g>
<g font-size="1.8" fill="#725600">
<text x="234.9" y="68.4">File:</text>
<text x="240.2" y="68.4">lin.kicad_sch</text>
<text x="234.9" y="91.2">File:</text>
<text x="240.2" y="91.2">lin.kicad_sch</text>
<text x="234.9" y="114.1">File:</text>
<text x="240.2" y="114.1">lin.kicad_sch</text>
<text x="41.9" y="129.3">File:</text>
<text x="47.1" y="129.3">eeprom.kicad_sch</text>
<text x="234.9" y="136.9">File:</text>
<text x="240.2" y="136.9">lin.kicad_sch</text>
<text x="41.9" y="145.8">File:</text>
<text x="47.1" y="145.8">leds_indication.kicad_sch</text>
</g>
<g font-size="1.8" fill="#000084">
<text x="44.9" y="125.3">{EE_SPI}</text>
<text x="44.9" y="136.8">{EE_SPI}</text>
<text x="43.2" y="141.8">VBAT[0..3]</text>
<text x="54.6" y="140.6">VBAT[0..3]</text>
<text x="262.5" y="148.4" transform="rotate(-90 262.5 148.4)">VBAT[0..3]</text>
</g>
<text font-size=".5" fill="#840000" x="114.1" y="186.2">Mounting</text>
</svg>
